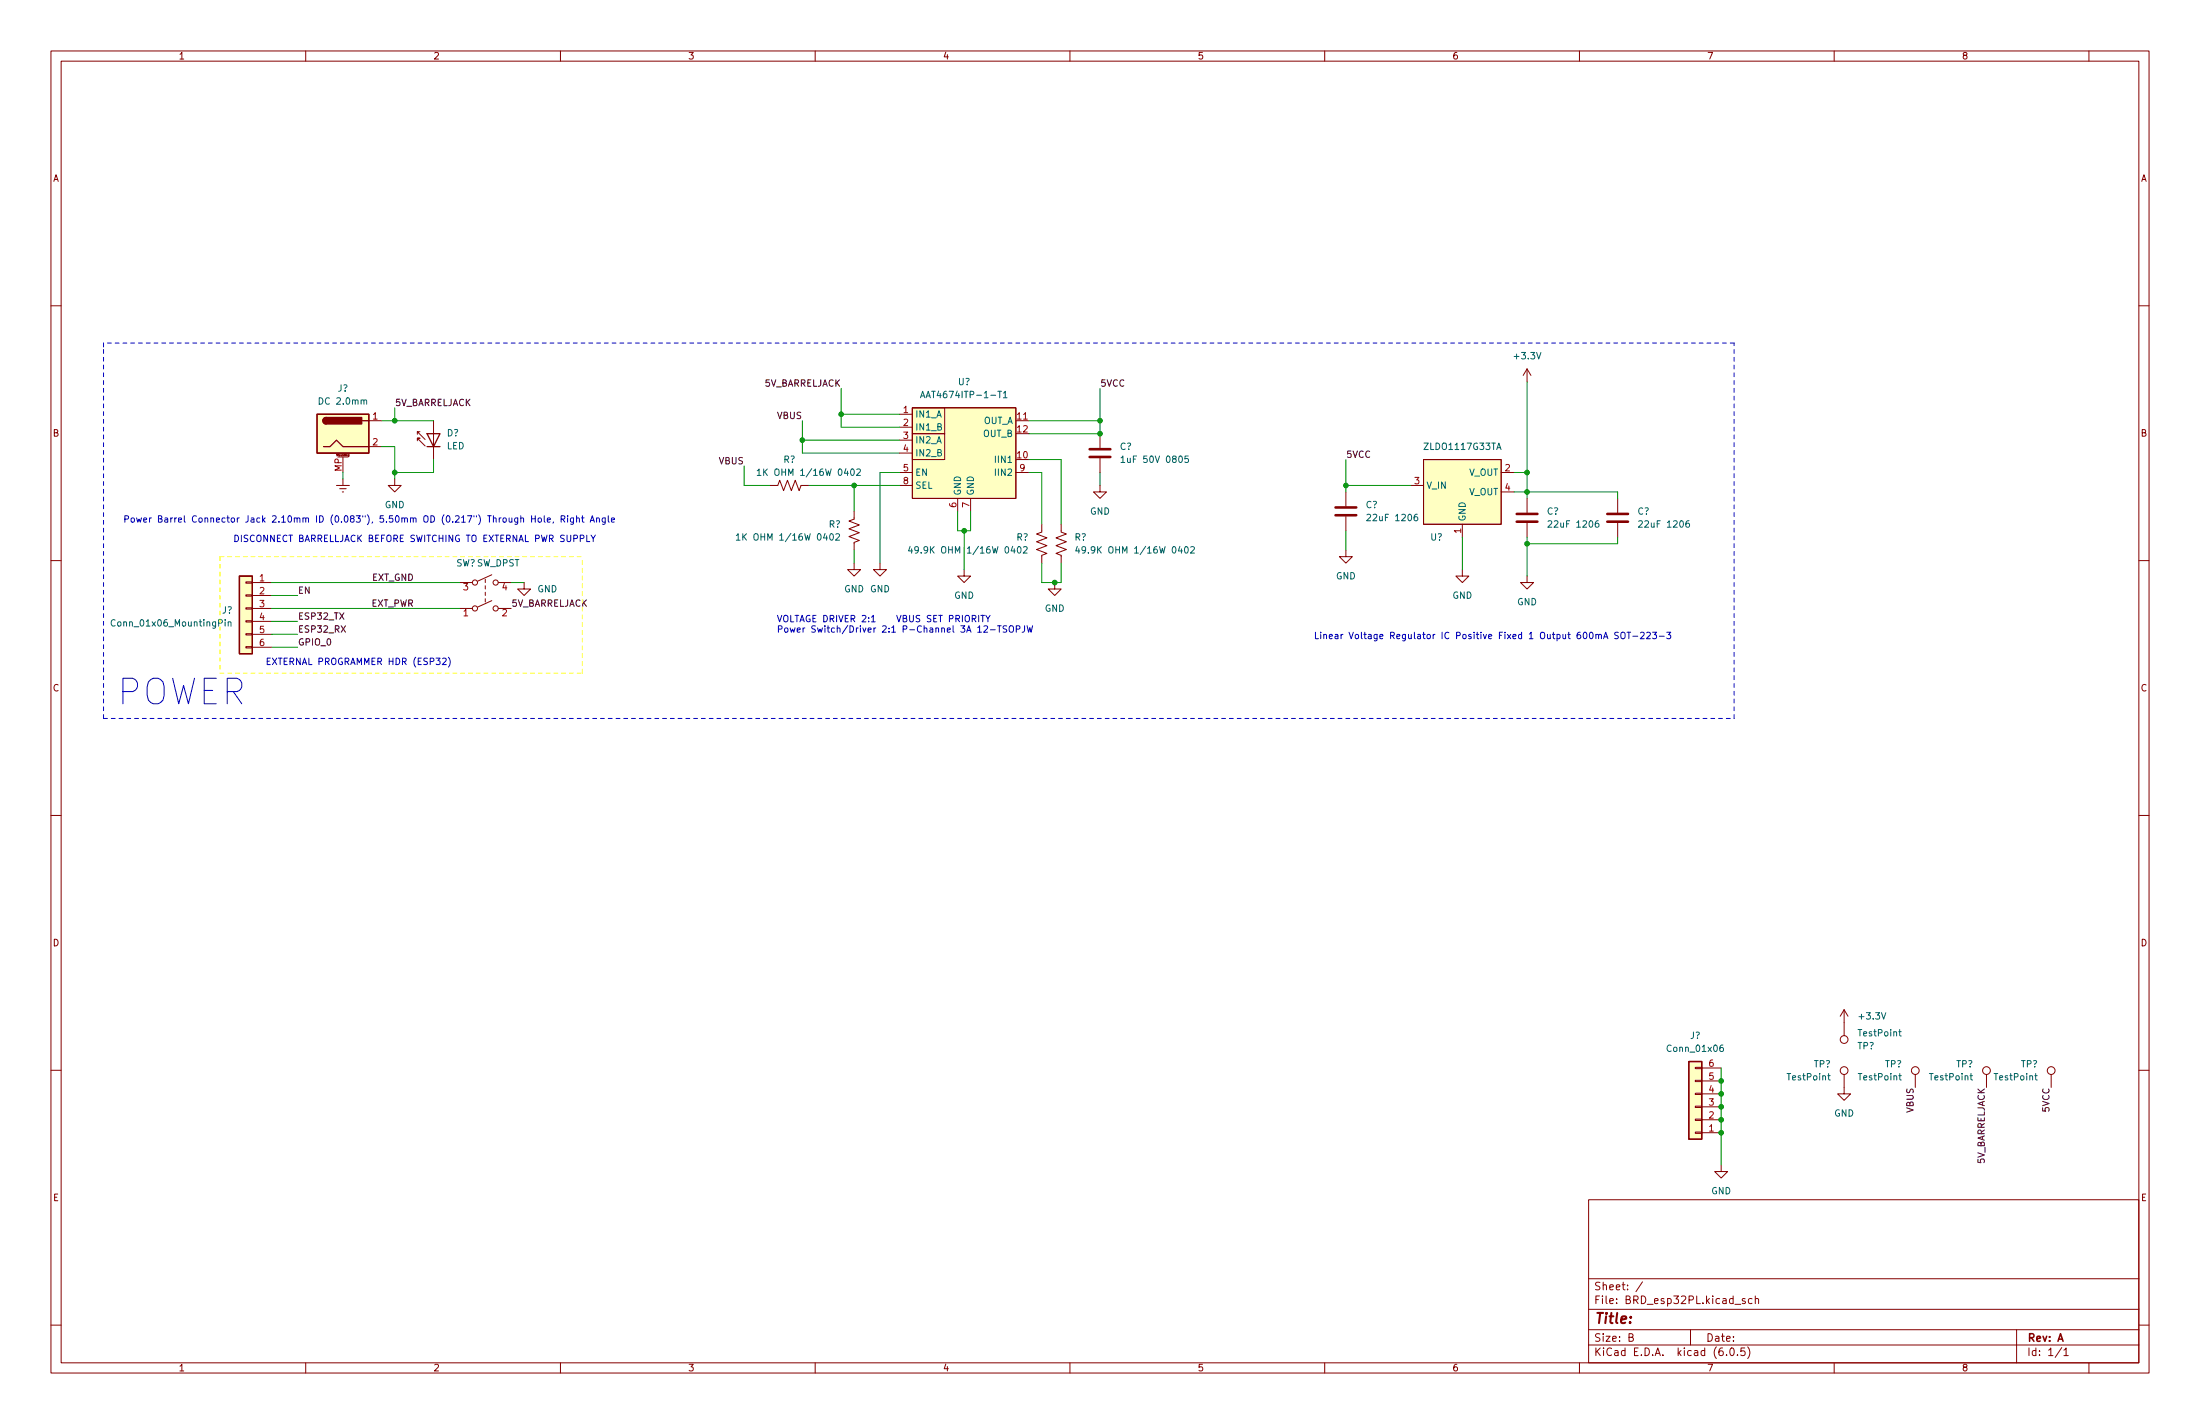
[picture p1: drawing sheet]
<svg xmlns="http://www.w3.org/2000/svg" width="432mm" height="279mm" viewBox="0 0 432 279" stroke-linecap="round" stroke-linejoin="round" font-family="sans-serif">
<g fill="none" stroke="#840000" stroke-width=".2">
<path d="M10 10h411.8v259.4h-411.8zM12 12h407.8v255.4h-407.8zM60 10v2M110 10v2M160 10v2M210 10v2M260 10v2M310 10v2M360 10v2M410 10v2M10 60h2M419.8 60h2"/>
<path d="M232.4 78.7h.1M299.7 72.4v2.5M299.7 72.4l-.7 1.3M299.7 72.4l.8 1.3M66 95.3h2.6M66.3 89.7h2M66.7 95.9h1.2M67.2 96.5h.2M67.3 89.7v3M67.3 94v1.3M68.5 89.4h-.2l.1-.2h.1v.3l-.2 .1M72.4 82.6h2.5"/>
<path d="M72.4 87.6h2.5M77.5 94v1.3h-1.3l1.3 1.2 1.2-1.2h-1.2M81.9 86.5v-.5h.5h-.5l1.5 1.5M81.9 84.7v.5M82.4 84.7h-.5l1.5 1.5M85.1 82.6v7.6M151.1 95.3h1.6l.3-1.1 .8 2.1 .8-2.1 .7 2.1 .8-2.1 .7 2.1 .4-1h1.5M176.5 92.7h2.6M176.5 95.3h2.6M176.5 81.3h2.6M176.5 83.8h2.6M176.5 86.4h2.6"/>
<path d="M176.5 88.9h2.6M179.1 80h20.3v17.8h-20.3zM179.1 85.1h6.3v5.1h-6.3zM179.1 80h6.3v5.1h-6.3zM184.1 94h.1M188 97.8v2.5M190.5 97.8v2.5M199.4 92.7h2.5M199.4 82.6h2.5M215.9 95.3v1.2h-1.3l1.3 1.3 1.3-1.3h-1.3M215.9 85.1v2.8M215.9 89.9v2.8"/>
<path d="M264.2 96.5v2.8M276.9 95.3h2.5M279.4 90.2h15.2v12.7h-15.2zM294.6 92.7h2.6M294.6 96.5h2.6M299.7 97.8v2.8M317.5 97.8v2.8M10 110h2M48.3 119.3h1.2v.2h-1.2zM48.3 116.7h1.2v.3h-1.2zM48.3 114.2h1.2v.2h-1.2zM49.5 119.4h3.8"/>
<path d="M49.5 114.3h3.8M49.5 116.8h3.8M90.2 119.4h2.5M90.2 114.3h2.5M95.2 113.7v.6M95.2 114.9v.7M95.2 116.2v.6M95.2 117.5v.6M96.5 117.9l-2.8 1.2M96.5 112.8l-2.8 1.2M97.8 119.4h2.5M97.8 114.3h2.5"/>
<path d="M102.9 114.3v1.3h-1.3l1.3 1.2 1.2-1.2h-1.2M167.6 110.5v1.3h-1.2l1.2 1.2 1.3-1.2h-1.3M167.6 100.3v1.6l-1 .3 2.1 .8-2.1 .8 2.1 .7-2.1 .8 2.1 .7-1.1 .4v1.6M172.7 110.5v1.3h-1.3l1.3 1.2 1.3-1.2h-1.3M189.2 111.8v1.2h-1.2l1.2 1.3 1.3-1.3h-1.3M204.5 102.9v1.5l-1 .4 2 .7-2 .8 2 .8-2 .7 2 .8-1 .4v1.5M207 114.3v1.3h-1.3l1.3 1.2 1.3-1.2h-1.3M208.3 102.9v1.5l1 .4-2 .7 2 .8-2 .8 2 .7-2 .8 1 .4v1.5M264.2 108v1.2h-1.3l1.3 1.3 1.2-1.3h-1.2M264.2 101.3v2.8M287 111.8v1.2h-1.3l1.3 1.3 1.3-1.3h-1.3M287 102.9v2.5"/>
<path d="M299.7 113v1.3h-1.3l1.3 1.3 1.3-1.3h-1.3M299.7 102.6v2.8M317.5 102.6v2.8M419.8 110h2M48.3 126.9h1.2v.2h-1.2zM48.3 124.3h1.2v.3h-1.2zM48.3 121.8h1.2v.2h-1.2zM49.5 121.9h3.8M49.5 124.5h3.8M49.5 127h3.8M10 160h2M419.8 160h2"/>
<path d="M361.9 198.1v5.1M361.9 198.1l.8 1.3M361.9 198.1l-.7 1.3M10 210h2M332.7 209.4h1.3v.3h-1.3zM332.7 212h1.3v.2h-1.3zM332.7 214.5h1.3v.3h-1.3zM332.7 217h1.3v.3h-1.3zM332.7 219.6h1.3v.2h-1.3zM334 219.7h3.8M334 217.2h3.8M334 214.6h3.8"/>
<path d="M334 212.1h3.8M334 209.6h3.8M361.9 210.8v3.8h-1.2l1.2 1.3 1.3-1.3h-1.3M375.9 210.8v2.6M389.9 210.8v2.6M402.6 210.8v2.6M419.8 210h2M311.8 235.4h108v32h-108zM332.7 222.1h1.3v.3h-1.3zM334 222.3h3.8M337.8 228.6v1.3h-1.3l1.3 1.2 1.3-1.2h-1.3M10 260h2"/>
<path d="M311.8 256.9h108M311.8 250.9h108M322.4 251.5l-1.3 1.9M340.5 255.9h1.2M342.5 254.9l-.3-.1-.3 .2 .1 .2 .5 .2v.3h-.6M343.9 254.9l-.5-.1-.2 .3 .1 .6h.6M344.5 254.9l.2-.1 .4 .1 .1 .9M344.5 254.3v1.5M419.8 260h2M60 267.4v2M110 267.4v2M160 267.4v2"/>
<path d="M210 267.4v2M260 267.4v2M310 267.4v2M311.8 263.9h108M311.8 260.9h108M319.7 262.4l.7-.1 .1-.2-.1-.4h-.7v1.5h.6l.3-.3a.39 .39 0 0 0-.4-.5M331.8 260.9v3M338.9 265.8v.2M339.7 264.5h.2a.8 .8 0 0 1 .5 .7 .8 .8 0 0 1-.5 .8 1 1 0 0 1-.2-1.5zM341 265.8v.2M342.4 264.5h-.7v.7l.2-.2 .5 .1 .1 .2-.1 .5-.2 .2-.5-.2M343 264.3a1.72 1.72 0 0 1 0 2.2"/>
<path d="M360 267.4v2M395.8 260.9v6.5M404.7 264.4l-1.3 1.9M405.1 264.9l.4-.4v1.5M405.1 266h.8M410 267.4v2"/>
<circle cx="93.2" cy="119.4" r=".51"/>
<circle cx="93.2" cy="114.3" r=".51"/>
<circle cx="97.3" cy="119.4" r=".51"/>
<circle cx="97.3" cy="114.3" r=".51"/>
<circle cx="362" cy="210.1" r=".76"/>
<circle cx="362" cy="204" r=".76"/>
<circle cx="375.9" cy="210.1" r=".76"/>
<circle cx="389.9" cy="210.1" r=".76"/>
<circle cx="402.6" cy="210.1" r=".76"/>
</g>
<path d="M213.9 89.7h4M213.9 88.1h4M262.1 99.6h4.1M262.1 101.1h4.1M297.7 102.4h4.1M297.7 100.8h4.1M315.5 102.4h4M315.5 100.8h4" fill="none" stroke="#840000" stroke-width=".51"/>
<g fill="none" stroke="#006464" stroke-width=".2">
<path d="M71.4 78.6l.2-.1h.3l.1 .8M180.7 78l.4-1.2 .4 1.2M180.8 77.7h.6M196.9 77.1l.4-.3v1.2M196.9 78h.8M148.6 92.4l.4-.4v1.3M148.6 93.3h.7M167.1 92.1l.1-.1a.68 .68 0 0 1 .5 .6 .68 .68 0 0 1-.5 .7l-.3-.5zM168.2 92.1l.4-.1 .3 .4-.8 .9h.8M220 89.8l.4-.3v1.2M220 90.7h.8M233.2 89.5h-.6l-.1 .6 .2-.1h.5l.1 .2-.1 .4-.2 .1-.5-.1"/>
<path d="M144.5 105.1l.4-.4v1.3M144.5 106h.7M163 104.8l.1-.1a.68 .68 0 0 1 .5 .6 .68 .68 0 0 1-.5 .7l-.3-.5zM164.1 104.8l.4-.1 .3 .4-.8 .9h.8M178.6 107.2l-.3 .9h.8M178.9 107.7v.8M180.3 107.8l-.3 .2h-.3l-.2-.2 .1-.4 .4-.1 .3 .2-.1 .7-.2 .3h-.3M199.8 107.4l.2-.1a.68 .68 0 0 1 .4 .6 .68 .68 0 0 1-.4 .6l-.3-.5zM200.9 107.4l.5-.1 .2 .3-.8 .9h.8M211.4 107.2l-.3 .9h.8M211.7 107.7v.8M213.1 107.8l-.3 .2h-.3l-.1-.2v-.4l.4-.1 .3 .2-.1 .7-.2 .3h-.3"/>
<path d="M232.6 107.4l.2-.1a.68 .68 0 0 1 .4 .6 .68 .68 0 0 1-.4 .6l-.3-.5zM233.7 107.4l.5-.1 .2 .3-.8 .9h.8M268.3 101l.5-.1 .2 .4-.8 .9h.8M278.1 100.9l-.3 .1-.2 .2-.1 .7 .3 .3 .4-.1 .1-.5-.2-.2h-.3l-.3 .2M303.9 102.3l.4-.1 .3 .3-.8 .9h.8M313.7 102.2h-.4l-.1 .3-.1 .7 .2 .2 .5-.1v-.4l-.1-.2h-.4l-.2 .2M321.6 102.3l.5-.1 .3 .3-.8 .9h.8M331.5 102.2h-.4l-.2 .3v.7l.2 .2 .4-.1 .1-.4-.1-.2h-.4l-.2 .2M22.6 121.7a.6 .6 0 0 0-.8 .4 .6 .6 0 0 0 .6 .7l.2-.1M44.2 121.6v.1M44.2 122v.8M44.8 122.1h.5v.7"/>
<path d="M44.8 122v.8M338.2 205l-.4 .1-.2 .2-.1 .8 .3 .2 .4-.1 .1-.4-.1-.2-.4-.1-.3 .3M358.7 211.1h.5M358.9 210.6v1.1l.3 .2M372.7 202.4h.5M372.7 211.1h.5M372.9 202v1.1l.3 .2M372.9 210.6v1.1l.3 .2M386.7 211.1h.4M386.8 210.6v1.1l.3 .2M399.4 211.1h.4M399.5 210.6v1.1l.3 .2"/>
</g>
<g fill="#ffffc2" stroke="#ffffc2" stroke-width=".2">
<path d="M331.5 208.3h2.5v15.2h-2.5z"/>
<path d="M279.4 90.2h15.2v12.7h-15.2z"/>
<path d="M62.2 81.3h10.2v7.6h-10.2z"/>
<path d="M47 113h2.5v15.3h-2.5z"/>
<path d="M179.1 80h20.3v17.8h-20.3z"/>
</g>
<path d="M62.2 81.3h10.2v7.6h-10.2zM63.5 87.6h1.3l1.2-1.2 1.3 1.2h5.1M64 81.9a.64 .64 0 0 0-.6 .7 .64 .64 0 0 0 .6 .6M71.1 82.6h1.3M83.8 85.1h2.6l-1.3 2.5zM83.8 87.6h2.6M47 113h2.5v15.3h-2.5zM331.5 208.3h2.5v15.2h-2.5z" fill="none" stroke="#840000" stroke-width=".25"/>
<g fill="#840000" stroke="#840000" stroke-width=".25">
<path d="M63.6 82.1l.4-.2v1.3a.64 .64 0 0 1-.6-.4 .64 .64 0 0 1 .2-.7z"/>
<path d="M64 81.9h7v1.3h-7z"/>
</g>
<g fill="none" stroke="#0000c2" stroke-width=".2">
<path d="M102.2 101.7h.5l.1 .8M102.2 101.2v1.3M104.3 101.2v1.3M104.3 101.8h.8M105.1 101.2v1.3M105.7 101.7l.3-.1 .3 .3v.3l-.3 .3-.4-.3zM106.8 101.2v1.1l.2 .2M107.4 102l.6-.1v-.2l-.4-.1-.2 .2 .1 .6h.5M108.6 102.4l-.1 .2M110.1 101.9l.6-.1 .1-.5-.7-.1v1.3M110.4 101.9l.5 .6M111.4 101.2v.1"/>
<path d="M111.4 101.6v.9M112.6 101.6v1l-.3 .3-.3-.1M112.6 101.7l-.4-.1-.2 .3 .1 .5h.5M113.2 101.7h.5v.8M113.2 101.2v1.3M113.9 105.7l.6-.1 .1-.5-.7-.1v1.3M114.1 101.6h.5M114.3 101.2v1.1l.3 .2M115.2 105v1.3h.6M115.8 102.5l.5-1.3 .4 1.3M115.9 102.1h.7M116 105l.4 .7 .5-.7"/>
<path d="M116.4 105.7v.6M117.1 101.7h.5v.8M117.1 101.6v.9M118.8 101.6v1l-.3 .3-.3-.1M118.8 101.7l-.4-.1-.2 .3 .1 .5h.5M119.4 101.2v1.1l.2 .2M120 102l.6-.1-.1-.2-.3-.1-.2 .2 .1 .6h.4M86.9 129.3l.4-.2 .3 .4-.8 .9h.8M88 128.9a1.46 1.46 0 0 1 0 2M171 121.1l.4-.4v1.3M171 122h.8M190.8 121.4l.6-.1 .1-.4-.7-.2v1.3"/>
<path d="M191.1 121.4l.4 .6M192.1 120.7v1.3M192.5 120.7h.7M192.9 120.7v1.3M193.1 122.9l.5-.1 .2 .3-.7 1h.7M193.5 120.7l.4 .7 .4-.7M193.9 121.4v.6M194.4 123.6h1M195.8 122.8h.7M196.1 122.8v1.3M197.6 122.8h-.5l-.2 .1v.4l.6 .2 .1 .3-.3 .3-.4-.1M198.3 122.8h.1a.43 .43 0 0 1 .5 .4v.4a.42 .42 0 0 1-.4 .5 .42 .42 0 0 1-.4-.5z"/>
<path d="M199.5 123.4h.6v-.5l-.6-.1v1.3M201.1 122.8l-.1 1.1-.4 .2M201.6 122.8l.3 1.3 .2-1 .3 1 .3-1.3M313.8 124.7l.1-.2h.3l.1 .8M314.7 125.3l.5-1.2 .4 1.2M314.9 125h.6M317.6 124.1h-.4l-.3 .2 .1 .3 .6 .2v.4l-.2 .1h-.5M318.2 124.2l.2-.1a.43 .43 0 0 1 .6 .4v.4a.42 .42 0 0 1-.5 .4 .42 .42 0 0 1-.4-.4zM319.3 124.1h.8M319.7 124.1v1.2M320.5 124.8h.9M322 124.2l.5-.1 .2 .3-.8 .9h.8"/>
<path d="M323.2 124.2l.5-.1 .2 .3-.8 .9h.8M324.4 124.1h.7l-.4 .4 .4 .2v.5l-.2 .1-.5-.1M325.7 124.8h.9M327.1 124.1h.8l-.4 .4 .4 .2v.5l-.2 .1-.6-.1"/>
</g>
<path d="M20.3 67.3v1.3M20.3 68.6v72.4M340.4 67.3h-320.1M20.3 141h320.1M340.4 141v-73.7" fill="none" stroke="#0000c2" stroke-width=".2" stroke-dasharray=".8 .8"/>
<path d="M43.2 109.2h71.1M43.2 109.2v22.9M43.2 132.1h71.1M114.3 132.1v-22.9" fill="none" stroke="#ff0" stroke-width=".2" stroke-dasharray=".8 .8"/>
<g fill="none" stroke="#009600" stroke-width=".2">
<path d="M165.1 76.2v7.6h11.4M215.9 76.2v8.9h-14M299.7 74.9v22.9M67.3 92.7v1.3M74.9 82.6h10.2M74.9 87.6h2.6v6.4M77.5 80v2.6M85.1 90.2v2.5h-7.6M146 91.4v3.9h5.1M157.5 82.6v6.3h19M157.5 86.4h19M158.7 95.3h17.8"/>
<path d="M165.1 81.3h11.4M167.6 95.3v5M176.5 92.7h-3.8v17.8M201.9 82.6h14M201.9 92.7h2.6v10.2M201.9 90.2h6.4v12.7M215.9 92.7v2.6M264.2 95.3h12.7M264.2 90.2v6.3M297.2 96.5h20.3v1.3M297.2 92.7h2.5M53.3 114.3h36.9"/>
<path d="M53.3 119.4h36.9M53.3 116.8h5.1M100.3 114.3h2.6M167.6 108v2.5M188 100.3v3.8h2.5v-3.8M189.3 104.1l-.1 7.7M204.5 110.5v3.8h3.8v-3.8M264.2 104.1v3.9M287 105.4v6.4M299.7 105.4v7.6M317.5 105.4v1.3h-17.8M53.3 124.5h5.1"/>
<path d="M53.3 127h5.1M53.3 121.9h5.1M337.8 209.6v19"/>
</g>
<g fill="#009600" stroke="#009600" stroke-width=".2">
<circle cx="337.8" cy="212.1" r=".46"/>
<circle cx="337.8" cy="214.6" r=".46"/>
<circle cx="337.8" cy="219.7" r=".46"/>
<circle cx="337.8" cy="217.2" r=".46"/>
<circle cx="337.8" cy="222.3" r=".46"/>
<circle cx="207" cy="114.3" r=".46"/>
<circle cx="215.9" cy="85.1" r=".46"/>
<circle cx="215.9" cy="82.6" r=".46"/>
<circle cx="77.5" cy="92.7" r=".46"/>
<circle cx="77.5" cy="82.6" r=".46"/>
<circle cx="299.7" cy="96.5" r=".46"/>
<circle cx="299.7" cy="106.7" r=".46"/>
<circle cx="299.7" cy="92.7" r=".46"/>
<circle cx="264.2" cy="95.3" r=".46"/>
<circle cx="167.6" cy="95.3" r=".46"/>
<circle cx="189.3" cy="104.1" r=".46"/>
<circle cx="157.5" cy="86.4" r=".46"/>
<circle cx="165.1" cy="81.3" r=".46"/>
</g>
<text font-size="7" fill="#0000c2" x="22.9" y="138.3">POWER</text>
<text font-size="2.8" fill="#840000" x="312.8" y="259.7">Title:</text>
<g font-size="2.1" fill="#840000">
<text x="312.8" y="255.9">File: BRD_esp32PL.kicad_sch</text>
<text x="312.8" y="253.2">Sheet: /</text>
<text x="312.8" y="263.2">Size: B</text>
<text x="334.8" y="263.2">Date:</text>
<text x="397.8" y="263.2">Rev: A</text>
<text x="312.8" y="266">KiCad E.D.A. kicad (6.0.5)</text>
<text x="397.8" y="266">Id: 1/1</text>
</g>
<g font-size="1.8" fill="#840000">
<text x="35" y="11.7">1</text>
<text x="85" y="11.7">2</text>
<text x="135" y="11.7">3</text>
<text x="185" y="11.7">4</text>
<text x="235" y="11.7">5</text>
<text x="285" y="11.7">6</text>
<text x="335" y="11.7">7</text>
<text x="385" y="11.7">8</text>
<text x="10.3" y="35.6">A</text>
<text x="420.1" y="35.6">A</text>
<text x="10.3" y="85.7">B</text>
<text x="420.1" y="85.7">B</text>
<text x="10.3" y="135.6">C</text>
<text x="420.1" y="135.6">C</text>
<text x="10.3" y="185.7">D</text>
<text x="420.1" y="185.7">D</text>
<text x="10.4" y="235.7">E</text>
<text x="420.2" y="235.7">E</text>
<text x="35" y="269.1">1</text>
<text x="85" y="269.1">2</text>
<text x="135" y="269.1">3</text>
<text x="185" y="269.1">4</text>
<text x="235" y="269.1">5</text>
<text x="285" y="269.1">6</text>
<text x="335" y="269.1">7</text>
<text x="385" y="269.1">8</text>
</g>
<g font-size="1.8" fill="#006464">
<text x="297.4" y="70.5">+3.3V</text>
<text x="66.3" y="76.8">J?</text>
<text x="188.1" y="75.6">U?</text>
<text x="63" y="79.4">DC 2.0mm</text>
<text x="179.6" y="81.9">IN1_A</text>
<text x="182" y="78.1">AAT4674ITP-1-T1</text>
<text x="192.9" y="83.2">OUT_A</text>
<text x="87.7" y="88.1">LED</text>
<text x="87.7" y="85.6">D?</text>
<text x="179.6" y="84.5">IN1_B</text>
<text x="179.6" y="87">IN2_A</text>
<text x="179.6" y="89.5">IN2_B</text>
<text x="192.9" y="85.7">OUT_B</text>
<text x="219.8" y="88.3">C?</text>
<text x="279.8" y="88.3">ZLDO1117G33TA</text>
<text x="150.3" y="93.3">1K OHM 1/16W 0402</text>
<text x="153.8" y="90.8">R?</text>
<text x="179.6" y="93.3">EN</text>
<text x="179.6" y="95.9">SEL</text>
<text x="195.6" y="90.8">IIN1</text>
<text x="195.6" y="93.3">IIN2</text>
<text x="221" y="90.8">1uF 50V 0805</text>
<text x="279.9" y="95.9">V_IN</text>
<text x="288.2" y="93.3">V_OUT</text>
<text x="75.5" y="99.7">GND</text>
<text x="188.6" y="97.3" transform="rotate(-90 188.6 97.3)">GND</text>
<text x="191.1" y="97.3" transform="rotate(-90 191.1 97.3)">GND</text>
<text x="213.9" y="101">GND</text>
<text x="268" y="99.7">C?</text>
<text x="288.2" y="97.2">V_OUT</text>
<text x="303.6" y="101">C?</text>
<text x="321.4" y="101">C?</text>
<text x="146.2" y="106">1K OHM 1/16W 0402</text>
<text x="162.7" y="103.5">R?</text>
<text x="199.5" y="106">R?</text>
<text x="210.9" y="106">R?</text>
<text x="269" y="102.2">22uF 1206</text>
<text x="280.8" y="106">U?</text>
<text x="287.7" y="102.4" transform="rotate(-90 287.7 102.4)">GND</text>
<text x="304.6" y="103.5">22uF 1206</text>
<text x="322.3" y="103.5">22uF 1206</text>
<text x="89.5" y="111.1">SW?SW_DPST</text>
<text x="180.3" y="108.6">49.9K OHM 1/16W 0402</text>
<text x="213.1" y="108.6">49.9K OHM 1/16W 0402</text>
<text x="262.2" y="113.7">GND</text>
<text x="105.5" y="116.2">GND</text>
<text x="165.7" y="116.2">GND GND</text>
<text x="187.3" y="117.5">GND</text>
<text x="285.1" y="117.5">GND</text>
<text x="297.8" y="118.7">GND</text>
<text x="22.5" y="122.9">Conn_01x06_MountingPin</text>
<text x="43.6" y="120.4">J?</text>
<text x="205" y="120">GND</text>
<text x="331.7" y="203.8">J?</text>
<text x="364.9" y="203.3">TestPoint</text>
<text x="365.1" y="200">+3.3V</text>
<text x="327.5" y="206.4">Conn_01x06</text>
<text x="356" y="209.4">TP?</text>
<text x="364.6" y="205.9">TP?</text>
<text x="370" y="209.4">TP?</text>
<text x="383.9" y="209.4">TP?</text>
<text x="396.6" y="209.4">TP?</text>
<text x="350.9" y="212">TestPoint</text>
<text x="364.9" y="212">TestPoint</text>
<text x="378.9" y="212">TestPoint</text>
<text x="391.6" y="212">TestPoint</text>
<text x="360" y="219.1">GND</text>
<text x="335.9" y="234.3">GND</text>
</g>
<g font-size="1.8" fill="#0f0f0f">
<text x="149.8" y="75.9">5V_BARRELJACK</text>
<text x="215.9" y="75.9">5VCC</text>
<text x="77.5" y="79.7">5V_BARRELJACK</text>
<text x="152.6" y="82.2">VBUS</text>
<text x="264.2" y="89.8">5VCC</text>
<text x="141.1" y="91.1">VBUS</text>
<text x="72.9" y="114">EXT_GND</text>
<text x="58.4" y="116.5">EN</text>
<text x="72.7" y="119">EXT_PWR</text>
<text x="100.3" y="119">5V_BARRELJACK</text>
<text x="58.4" y="121.6">ESP32_TX</text>
<text x="58.4" y="124.1">ESP32_RX</text>
<text x="58.4" y="126.7">GPIO_0</text>
<text x="375.6" y="218.3" transform="rotate(-90 375.6 218.3)">VBUS</text>
<text x="402.2" y="218.1" transform="rotate(-90 402.2 218.1)">5VCC</text>
<text x="389.5" y="228.7" transform="rotate(-90 389.5 228.7)">5V_BARRELJACK</text>
</g>
<g font-size="1.8" fill="#a90000">
<text x="73.2" y="82.3">1</text>
<text x="177.3" y="81">1</text>
<text x="177.3" y="83.6">2</text>
<text x="199.7" y="82.3">11</text>
<text x="73.2" y="87.4">2</text>
<text x="177.3" y="86.1">3</text>
<text x="177.3" y="88.6">4</text>
<text x="199.7" y="89.9">10</text>
<text x="199.7" y="84.8">12</text>
<text x="67.1" y="92.5" transform="rotate(-90 67.1 92.5)">MP</text>
<text x="177.3" y="92.5">5</text>
<text x="177.3" y="95">8</text>
<text x="200.2" y="92.5">9</text>
<text x="277.6" y="95">3</text>
<text x="295.4" y="92.5">2</text>
<text x="187.7" y="99.6" transform="rotate(-90 187.7 99.6)">6</text>
<text x="190.2" y="99.6" transform="rotate(-90 190.2 99.6)">7</text>
<text x="295.4" y="96.3">4</text>
<text x="286.8" y="104.6" transform="rotate(-90 286.8 104.6)">1</text>
<text x="50.9" y="114">1</text>
<text x="50.9" y="116.6">2</text>
<text x="50.9" y="119.1">3</text>
<text x="90.9" y="115.8">3</text>
<text x="98.6" y="115.8">4</text>
<text x="50.9" y="121.7">4</text>
<text x="50.9" y="124.2">5</text>
<text x="90.9" y="120.9">1</text>
<text x="98.6" y="120.9">2</text>
<text x="50.9" y="126.7">6</text>
<text x="335.4" y="209.3">6</text>
<text x="335.4" y="214.4">4</text>
<text x="335.4" y="211.8">5</text>
<text x="335.4" y="222">1</text>
<text x="335.4" y="219.5">2</text>
<text x="335.4" y="216.9">3</text>
</g>
<g font-size="1.8" fill="#0000c2">
<text x="24.1" y="102.5">Power Barrel Connector Jack 2.10mm ID (0.083&quot;), 5.50mm OD (0.217&quot;) Through Hole, Right Angle</text>
<text x="45.7" y="106.3">DISCONNECT BARRELLJACK BEFORE SWITCHING TO EXTERNAL PWR SUPPLY</text>
<text x="152.4" y="122.1">VOLTAGE DRIVER 2:1</text>
<text x="152.4" y="124.1">Power Switch/Driver 2:1 P-Channel 3A 12-TSOPJW</text>
<text x="172.8" y="122.1">VBUS SET PRIORITY</text>
<text x="257.8" y="125.4">Linear Voltage Regulator IC Positive Fixed 1 Output 600mA SOT-223-3</text>
<text x="52.1" y="130.5">EXTERNAL PROGRAMMER HDR (ESP32)</text>
</g>
<text font-size=".5" fill="#840000" x="66.1" y="89.5">Mounting</text>
</svg>
